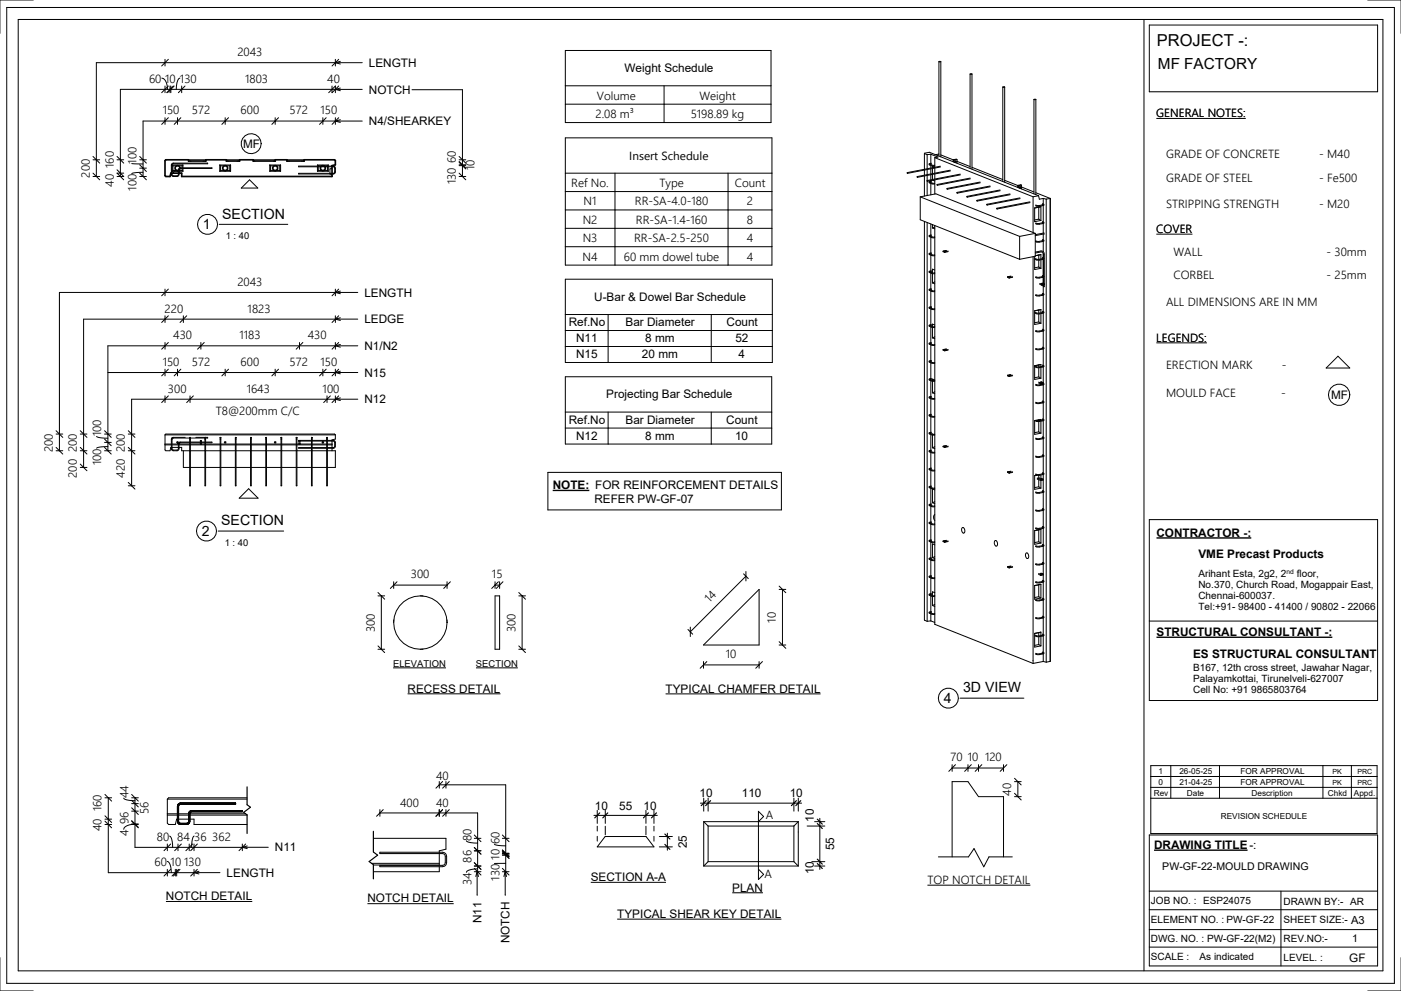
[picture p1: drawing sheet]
<svg xmlns="http://www.w3.org/2000/svg" width="420mm" height="297mm" viewBox="0 0 420 297" stroke-linecap="round" stroke-linejoin="round" font-family="sans-serif">
<g fill="none" stroke="#000" stroke-width=".3">
<path d="M2 2.2h416.1v292.6h-416.1zM5.5 5.8h409.2v285.3h-409.2zM10 0h-10v10M49.5 17.8v2M50.5 17.8l-2 2M100.6 17.8v2M101.6 17.8l-2 2M102 18.4l-1.5 .4 1.5 .4M108.6 18.8h-79.7v34.1M281.5 18.5v28.3M281.5 18.5h.6zM282.1 18.5v28.5"/>
<path d="M343 5.8v285.3M344.6 7.5h68.5v20h-68.5zM410.1 0h10v10M48.5 23.4a2.36 2.36 0 0 1 1.6 2.3l.1 1.1M49.5 25.8v2M49.5 35.3v2M50.5 35.3l-2 2M50.5 25.8l-2 2M51 25.8v2M51.2 25.8v2M52 25.8l-2 2M52.2 25.8l-2 2"/>
<path d="M53.2 35.3v2M53.9 23.4a2.44 2.44 0 0 0-1 2.3v1.1M54.2 35.3l-2 2M54.5 25.8v2M55.5 25.8l-2 2M67.5 35.3v2M68.5 35.3l-2 2M82.5 35.3v2M83.5 35.3l-2 2M96.8 35.3v2M97.8 35.3l-2 2M98.6 27.8l2-2v2"/>
<path d="M99.6 25.8v2l2-2M100.5 26.8l1.5 .4M100.5 26.8h8.1M100.6 35.3v2M100.6 26.8h-64.5v26.1M101.6 35.3l-2 2M102 26.4l-1.5 .4M102 35.9l-1.5 .4 1.5 .4M108.6 36.3h-65.7v16.6M123.5 26.9h15.2v26M290.9 22.2v28.3M290.9 22.2h.5z"/>
<path d="M291.4 22.2v28.5M300.7 26.1v28.3M300.7 26.1h.5zM301.2 26.1v28.5M310 29.8v28.3M310 29.8h.6zM310.6 29.8v28.6M27.9 52.9h2M27.9 46.9l2 2M27.9 47.9h2M27.9 51.9l2 2M35.1 50.9l2 2h-2"/>
<path d="M35.1 47.9h2M35.1 46.9l2 2M37.1 51.9h-2l2 2M39.5 49l3.4 .2M41.9 52.9h2M41.9 47.9h2M41.9 46.9l2 2M41.9 49.4l2 2M41.9 50.4h2M41.9 51.9l2 2M42.9 51.7l-2.7 .1-.7 .3M51.6 49.1l.4-.2h10.3v.2h-10.4l-.3 .3v2.9l.4 .4 1.4-.1 .1-1.8 .4-.5h9.6v.2h-9.5l-.3 .3-.2 1.9-1.5 .2-.4-.2-.2-.4v-2.8z"/>
<path d="M51.6 49.5h3.3M51.6 49.5l.3 .2M51.9 51.1l-.3 .2h3.3M51.9 51.1h1M51.9 49.7h1M51.9 49.7v1.4M52 51.9l.2-.6h1.5l.3 .6M53.5 51.1h1.1M53.5 49.7h1.1M54.6 51.1l.3 .2M54.6 49.7v1.4M54.9 49.5v1.8"/>
<path d="M54.9 49.5l-.3 .2M56.5 47.9h5.2M56.5 48.3h.8M61 48.3h.7M65.9 51.3h3.2M65.9 49.5h3.2M65.9 49.5v1.8M65.9 49.5l.2 .2M66.1 51.1l-.2 .2M66.1 51.1h1.1M66.1 49.7h1.1M66.1 49.7v1.4"/>
<path d="M67.8 51.1h1.1M67.8 49.7h1.1M67.9 47.9h3.9M67.9 48.3h.7M68.9 51.1l.2 .2M68.9 49.7v1.4M69.1 49.5v1.8M69.1 49.5l-.2 .2M71.1 48.3h.7M74.8 53.9l2.5 2.5h-5zM75.9 47.9h6.6M75.9 48.3h.5"/>
<path d="M80.9 51.3h3.2M80.9 49.5h3.2M80.9 49.5v1.8M80.9 49.5l.2 .2M81.1 51.1h1.1M81.1 49.7h1.1M81.1 51.1l-.2 .2M81.1 49.7v1.4M82 48.3h.5M82.8 51.1h1.1M82.8 49.7h1.1M83.9 51.1l.2 .2"/>
<path d="M83.9 49.7v1.4M84.1 49.5v1.8M84.1 49.5l-.2 .2M86 47.9h5.2M86 48.3h.8M89.6 49.8h10.5l.4 .5v1.4l-.5 .5h-10.4v-.2h10.4l.4-.4-.1-1.3-.2-.3h-10.5zM90.4 48.3h.8M95.2 51.3h3.2M95.2 49.5h3.2M95.2 49.5v1.8M95.2 49.5l.2 .2M95.4 51.1h1.1"/>
<path d="M95.4 49.7h1.1M95.4 51.1l-.2 .2M95.4 49.7v1.4M97.1 51.1h1.1M97.1 49.7h1.1M98.2 51.1l.2 .2M98.2 49.7v1.4M98.4 49.5v1.8M98.4 49.5l-.2 .2M99.6 50.4l-.7 .3v1.5l.7 .2M137.7 52.9h2M137.7 47.9h2"/>
<path d="M137.7 51.9l2 2M137.7 48.7l2 2M137.7 49.7h2M137.7 48.4l2 2M137.7 49.4h2M137.7 46.9l2 2M275.9 59l4.7-.9 29.8 11.9M275.9 59v6.9l29.8 11.8M275.9 59l29.8 11.9M277.2 46l.8 .4M277.2 46v4.8M277.2 51v1.5"/>
<path d="M277.2 52.7v6.1M277.2 46l1.5-.4 32.7 13.1M278 46.4v4.2M278 50.8v1.6M278 52.6v1.6M278 54.3v4.3M278.7 54.6l1.6 .3M278.7 49.2h.1M278.8 49.2l1.5 .4M279.1 46.2l2.1 .9-.9 .2M279.1 46.2l-1.1 .2M279.1 46.2v2.8"/>
<path d="M279.1 49.2v.2M279.1 49.6v.8M279.1 50.6v1.5M279.1 52.4v1.5M279.1 54.1v.2M279.1 54.6v.1M279.1 55v3.4M279.3 48.9l-.6 .2-.1 .3 .8 .3 .9 .1M279.3 54.3l-.6 .1-.1 .4 .8 .3 .9 .1M279.3 49.2l-.5 .1M279.3 54.5l-.5 .1M279.6 50.5v1.6"/>
<path d="M279.6 52.3v1.5M279.7 54l.6 .3M280.3 47.3v2.9l-.7-.3v.4M280.3 50.4v1.5M280.3 52.1v1.6M280.3 53.9v4.3M280.3 47.3l29.5 11.7M281.5 46.2l-1 .2M281.9 49.8l-9.8 1.9M282 50.1l-9.9 1.9M282.1 46.4l4 1.6M284.9 51l-9.9 1.9"/>
<path d="M285 51.2l-9.9 2M285.8 48v.5M285.8 48l.2 .1M286 48.1v.5M286.1 48l-.1 .1M286.3 48.6a.27 .27 0 0 1 .1-.3 .27 .27 0 0 1 .3 .1 .27 .27 0 0 1-.1 .3v.1M286.3 48.6v.1M286.5 48.3l-.1 .4M286.9 47.8l-1.1 .2M286.9 47.8l.1 1.2M286.9 47.8l-.8 .2M287 48.4l3.9 1.5"/>
<path d="M287.9 52.2l-9.9 1.9M288 52.4l-9.9 1.9M290.9 53.4l-9.9 1.9M290.9 53.6l-9.9 1.9M291.4 50.2l9.3 3.6M293.9 54.6l-9.9 1.9M293.9 54.8l-9.9 1.9M296.9 55.8l-9.9 1.9M296.9 56l-9.9 1.9M299.8 57l-9.8 1.9M299.9 57.2l-9.9 1.9M301.2 54.1l4 1.5"/>
<path d="M302.8 58.1l-9.9 2M302.9 58.4l-9.9 1.9M305.2 55.7v.5M305.2 55.7l.2 .1M305.2 55.6v.1M305.2 55.6h.2M305.4 55.8v.5M305.4 55.6v.2M305.6 56.3a.27 .27 0 0 1 .1-.3 .27 .27 0 0 1 .4 .1 .27 .27 0 0 1-.1 .3l-.1 .1M305.6 56.3v.1M305.8 55.9l-.1 .5M305.8 59.3l-9.9 1.9"/>
<path d="M305.9 59.6l-9.9 1.9M306.2 55.5l.1 1.1M306.2 55.5l-.8 .1M306.2 55.5l-1 .1M306.3 56.1l3.7 1.5M309.8 59v10.7M310.6 57.8l4.3 1.7M311.4 58.7l-1.6 .3M311.4 58.7l.2 1 1.2-.2M312.8 59.5v1.7M312.8 59.5l.9 .2M313.7 59.7v138.8"/>
<path d="M314.9 59.5v138.8M314.9 59.5l-1.2 .2M277.2 66.4v119.5l.8 .4M278 66.7v119.6M278.7 70.7l1.6 .4M278.7 76.1l1.6 .3M279.1 67.1v3.4M279.1 70.7v.2M279.1 71.1v4.8M279.1 76.1v.1M279.1 76.5v4.7M279.3 70.4l-.6 .2-.1 .3 .8 .3 .9 .1"/>
<path d="M279.3 75.8l-.6 .2-.1 .3 .8 .3 .9 .1M279.3 70.7l-.5 .1M279.3 76l-.5 .1M279.6 67.3v1M279.6 68.3l.7 .3M280.3 67.6v119.6l29.5 11.7M280.3 68l-.7 .3M282.8 75.3l.4 .2M282.8 75.3l.4 .3M283.2 75.3h.5zM283.2 75.5v.1M283.4 75.5h-.2"/>
<path d="M283.4 75.6h-.2M283.4 75.5v.1M283.8 75.1l-1 .2M284.3 75.3l-.9 .2M284.3 75.4l-.9 .2M305.7 70.9v6.8M308.8 60.5l-9.9 1.9M308.8 60.7l-9.8 2M309.8 77v121.9M310.2 62.4l1.9-.4v4.1l-1.9 .4zM310.2 76.9v3.9l1.9-.4M310.4 75.6l1.7-.4a.85 .85 0 0 1 1 1v9.7h-.3"/>
<path d="M310.4 75.9l2.1-.3 .3 .6M310.4 76.7l1.7-.4v1.4M310.4 70v6.8l-4.7 .9M310.4 70l-4.7 .9M311.5 78v2M311.5 65.7l.6 .4M311.5 65.7l-1.3 .2M312.1 62l-.6 .1v3.6M312.1 76.3l-.6 .2v1.3M312.1 77.9v2.5M312.5 61.3l.2 .1M312.5 66.7l.2 .1"/>
<path d="M312.5 72l.2 .1M312.5 77.4l.2 .1M312.6 61.1l.4 .4-1.6 .4-.9-.2M312.6 66.4l.4 .4-1.6 .4-.9-.2M312.6 71.8l.4 .4-1.6 .4-.9-.2M312.6 77.2l.4 .4-1.6 .4-1.2-.3M312.8 66.7l-1.4 .3-.9-.2M312.8 61.3l-1.4 .3-.9-.1M312.8 72.1l-1.4 .3-.9-.2M312.8 77.4l-1.4 .4-1.2-.3M312.8 61.6v4.9M312.8 66.7h.1"/>
<path d="M312.8 67v2.9M312.8 70.2v1.7M312.8 72.4v3M312.8 76v1.3M312.8 77.7v5M313.1 69.9l-2.7 .5M313.1 70.2l-2.7 .4M49.5 86.7v2M49.5 94.7v2M50.5 86.7l-2 2M50.5 94.7l-2 2M55 94.7v2"/>
<path d="M56 94.7l-2 2M100.6 86.7v2M100.6 94.7v2M101.6 86.7l-2 2M101.6 94.7l-2 2M102.1 87.3l-1.5 .4 1.5 .4M102.1 95.3l-1.5 .4 1.5 .4M107.3 87.7h-89.5v47.4M107.3 95.7h-82.2v44.4M278.7 92.2l1.6 .4M278.7 81.5h.1M278.7 86.9h.1"/>
<path d="M278.7 97.6h.1M278.8 81.5l1.5 .3M278.8 86.9l1.5 .3M278.8 97.6l1.5 .3M279.1 81.5v.1M279.1 81.9v4.7M279.1 86.8v.2M279.1 87.2v4.8M279.1 92.2v.2M279.1 92.6v4.8M279.1 97.6v.2M279.1 98v4.7"/>
<path d="M279.3 86.6l-.6 .1-.1 .3 .8 .4h.9M279.3 91.9l-.6 .2-.1 .3 .8 .3 .9 .1M279.3 81.2l-.6 .1-.1 .3 .8 .4h.9M279.3 97.3l-.6 .2-.1 .3 .8 .3 .9 .1M279.3 86.8l-.5 .1M279.3 81.4l-.5 .1M279.3 92.2l-.5 .1M279.3 97.5l-.5 .1M279.6 82v2.8M279.6 98.2v3.1M279.6 84.8l.7 .3M280.3 81l-.7-.3v1.1"/>
<path d="M280.3 97.4l-.7-.2v.7M280.3 84.5l-.7 .3M302.1 83l.4 .2M302.1 83l.4 .3M302.5 83h.5zM302.5 83.2v.1M302.7 83.2h-.2M302.7 83.3h-.2M302.7 83.2v.1M303.1 82.8l-1 .2M303.6 83l-.9 .2M303.6 83.1l-.9 .2"/>
<path d="M310.2 93.2v4.1l1.9-.4M311.5 93v.9M311.5 94.1v2.4M311.5 96.5l.6 .4M311.5 93l-1.3 .2M311.5 96.5l-1.3 .3M311.5 80l.6 .4M311.5 80l-1.3 .3M311.8 85.2l.6 .3M311.8 85l.6 .2M312.1 92.8v1M312.1 94v2.9"/>
<path d="M312.1 92.8l-1.9 .4M312.1 92.8l-.6 .2M312.2 85l.5 .1zM312.4 85.5h.1M312.4 85.2h.1M312.4 85.2v.3M312.5 84.8l.6 .3-.6 .1M312.5 82.8l.2 .1M312.5 88.2l.2 .1M312.5 93.5l.2 .1M312.5 98.9l.2 .1M312.5 85.2v.3"/>
<path d="M312.6 82.6l.4 .4-1.6 .4-.9-.2M312.6 87.9l.4 .4-1.6 .5-.9-.2M312.6 93.3l.4 .4-1.6 .4-1.2-.3M312.6 98.7l.4 .4-1.6 .4-.9-.2M312.8 82.9l-1.4 .2-.9-.1M312.8 88.3l-1.4 .2-.9-.2M312.8 93.6l-1.4 .3-1.2-.3M312.8 98.9l-1.4 .4-.9-.2M312.8 82.8v.1M312.8 88.2h.1M312.8 88.5v4.9M312.8 93.9v4.9"/>
<path d="M312.8 99.2v5M312.8 83.1v1.9M312.8 85.4v2.7M313.1 85.4l-.6 .1M49.5 102.7v2M49.5 110.7v2M49.5 118.7v2M50.5 102.7l-2 2M50.5 110.7l-2 2M50.5 118.7l-2 2M53.2 110.7v2M54.2 110.7l-2 2"/>
<path d="M57 118.7v2M58 118.7l-2 2M60.2 102.7v2M61.2 102.7l-2 2M67.5 110.7v2M68.5 110.7l-2 2M82.5 110.7v2M83.5 110.7l-2 2M89.8 102.7v2M90.8 102.7l-2 2M96.8 110.7v2M97.8 110.7l-2 2"/>
<path d="M98.1 118.7v2M99.1 118.7l-2 2M100.6 102.7v2M100.6 110.7v2M100.6 118.7v2M101.6 102.7l-2 2M101.6 110.7l-2 2M101.6 118.7l-2 2M102.1 103.3l-1.5 .4 1.5 .4M102.1 111.3l-1.5 .4 1.5 .4M102.1 119.3l-1.5 .4 1.5 .4M107.3 103.7h-75v31.4"/>
<path d="M107.3 111.7h-75M107.3 119.7h-67.8v25.9M278.7 113.7l1.6 .4M278.7 103h.1M278.7 108.4h.1M278.7 119.1h.1M278.8 103l1.5 .3M278.8 108.4l1.5 .3M278.8 119.1l1.5 .3M279.1 103v.1M279.1 103.4v4.7M279.1 108.3v.2"/>
<path d="M279.1 108.7v4.8M279.1 113.7v.2M279.1 114.1v4.8M279.1 119.1v.2M279.1 119.5v4.7M279.3 102.7l-.6 .1-.1 .3 .8 .4h.9M279.3 108.1l-.6 .1-.1 .3 .8 .4h.9M279.3 113.4l-.6 .2-.1 .3 .8 .4h.9M279.3 118.8l-.6 .2-.1 .3 .8 .3 .9 .1M279.3 102.9l-.5 .1M279.3 108.3l-.5 .1M279.3 113.7l-.5 .1"/>
<path d="M279.3 119l-.5 .2M279.6 117.8l.7 .2M279.6 114.3v3.5M279.6 101.3l.7 .3M280.3 113.9l-.7-.3v.5M280.3 117.5l-.7 .3M280.3 101l-.7 .3M282.8 104.8l.4 .3M282.8 104.8l.4 .2M283.2 104.8h.5zM283.2 105v.1M283.4 105v.1"/>
<path d="M283.4 105h-.2M283.4 105.1h-.2M283.8 104.6l-1 .2M284.3 104.8l-.9 .2M284.3 105l-.9 .1M302.1 112.5l.4 .3M302.1 112.5l.4 .2M302.5 112.5h.5zM302.5 112.7v.1M302.7 112.7v.1M302.7 112.7h-.2M302.7 112.8h-.2"/>
<path d="M303.1 112.3l-1 .2M303.6 112.5l-.9 .2M303.6 112.7l-.9 .1M310.2 109.6l1.9-.3v.6M310.2 109.6v4.2l1.9-.4M311.4 114.8l.6 .3M311.4 114.6l.6 .2M311.5 109.4v.6M311.5 110.3v2.7M311.5 113l.6 .4M311.5 109.4l-1.3 .3M311.5 113l-1.3 .2"/>
<path d="M311.9 114.6l.5 .1zM312 115.1h.2M312 114.8h.2M312 114.8v.3M312.1 109.3l-.6 .1M312.1 114.4l.6 .3M312.1 110.1v3.3M312.2 114.8v.3M312.5 104.3l.2 .1M312.5 115l.2 .2M312.5 109.7l.2 .1M312.6 104.1l.4 .4-1.6 .4-.9-.2"/>
<path d="M312.6 109.5l.4 .4-1.6 .4-1.2-.3M312.7 114.7h.1M312.7 114.9l.3 .3-.3 .2-1.3 .2-.9-.2M312.7 114.7v.3l-.5 .1M312.7 114.7l-.5 .1M312.8 104.4l-1.4 .3-.9-.2M312.8 109.7l-1.4 .3-1.2-.3M312.8 115.1l-1.4 .3-.9-.2M312.8 104.3v.1M312.8 104.6v5M312.8 110v4.9M312.8 115.4v4.9"/>
<path d="M401.2 106.8l3.5 3.5h-7.1zM16.8 135.1h2M16.8 130.1h2M16.8 129.1l2 2M16.8 134.1l2 2M24.1 134.1l2 2M24.1 129.1l2 2M24.1 135.1h2M24.1 130.1h2M24.1 139.1l2 2M29 130.8l.6 .3 2.7 .3M31.3 135.1h2"/>
<path d="M31.3 130.1h2M31.3 129.1l2 2M31.3 131.6l2 2M31.3 132.6h2M31.3 134.1l2 2M32.3 133.9l-2.7 .2-.6 .3M38.5 135.1h2M38.5 130.1h2M38.5 134.1l2 2M38.5 129.1l2 2M49.5 130.4l.2-.3h50.6l.3 .3M49.5 130.4v4.5l.2 .2h1.3l.2-1h3.3v1h46.1v5h-45.6v-5"/>
<path d="M49.5 133.1h50.1M49.5 133.4h50.1M49.5 130.4h51.1M53.1 132.4h.3l.1 .3-.3 .2-.2-.2zM55.5 131.1h-3.5l-.4 .2-.2 .4v2.8l.2 .5 .4 .1 1.5-.1 .4-2.2 3-.1M56.9 131.3l-5.1 .1-.2 .3v2.9l.4 .3 1.4-.1 .1-1.8 .4-.5h3M56.9 131.2v14.4h.2v-14.4M56.9 131.2h.1M57 131.1h-.1M57 131.1h.1M57 131.1v.1M57.1 132.5h3"/>
<path d="M57.1 132.7h3M57.1 131.3h4.3M58.7 131.1h3.6v.2h-.7M60.1 132.2h.3M60.1 133.1v-1h.3v1M60.1 133.1h.3M60.4 132.5h1M60.4 132.7h1M61.4 131.2v14.4h.2v-14.4M61.5 131.2h-.1M61.5 131.1h.1M61.6 131.1h.1"/>
<path d="M61.6 131.1v.1M61.6 132.5h1.9v.2h-1.9M66 131.2v14.4h.2v-14.4M66 131.2h.1M66.1 131.1h.1M66.2 131.1v.1M67.4 132.4l.3 .1v.3l-.3 .1-.1-.3zM70.6 131.2v14.4h.2v-14.4M70.6 131.2h.1M70.7 131.1h-.1M70.7 131.1h.1M70.7 131.1v.1"/>
<path d="M70.7 131.2h.1M75.1 131.2v14.4h.2v-14.4M75.2 131.2h-.1M75.2 131.1h.1M75.3 131.1v.1M75.3 131.2h.1M79.7 131.2v14.4h.2v-14.4M79.7 131.2h.1M79.7 131.1v.1M79.8 131.1h-.1M79.8 131.1h.1M79.8 131.1l.1 .1"/>
<path d="M79.9 131.2h.1M82.4 132.4l.3 .1v.3l-.3 .1-.1-.3zM84.3 131.2v14.4h.2v-14.4M84.3 131.2h.1M84.3 131.1v.1M84.4 131.1h-.1M84.4 131.1h.1M84.4 131.1v.1M84.4 131.2h.1M88.8 131.2h.1M88.9 131.1v.1M88.9 131.1h.1"/>
<path d="M89 131.1v.1M89 131.2v14.4h-.2v-14.4M89.7 133.1v-1h.3v1M89.7 133.1h.3M93.4 132h-3.8v.2h3.8M93.4 134.2h-3.8v.2h3.8M93.4 131.2v14.4h.2v-14.4M93.4 131.2h.1M93.5 131.1l-.1 .1M93.5 131.1h.1M93.5 131.1l.1 .1M93.6 134.4h4.4"/>
<path d="M93.6 134.2h4.4M93.6 132h4.4M93.6 132.2h4.4M96.6 132.6l.2-.2 .2 .2v.2h-.3zM98 131.2v14.4h.2v-14.4M98 131.2h.1M98 131.1h.1M98.1 131.1h-.1M98.1 131.1h.1M98.1 131.1v.1M98.2 132.2h1.9l.3 .4-.1 1.3-.1 .2-2 .1M98.2 132h1.9l.5 .6-.1 1.3-.2 .4-2.1 .1"/>
<path d="M100.6 130.4v1.2l-1 .3v3.2M278.7 129.9l1.6 .3M278.7 124.5h.1M278.7 135.2l.1 .1M278.8 124.5l1.5 .3M278.8 135.3l1.5 .3M279.1 124.5v.1M279.1 124.9v4.7M279.1 129.8v.2M279.1 130.2v4.8M279.1 135.2v.2M279.1 135.6v4.8"/>
<path d="M279.3 124.2l-.6 .1-.1 .3 .8 .4 .9 .1M279.3 129.6l-.6 .1-.1 .3 .8 .4h.9M279.3 135l-.6 .1-.1 .3 .8 .4h.9M279.3 124.4l-.5 .1M279.3 129.8l-.5 .1M279.3 135.2l-.5 .1M279.6 130.2h.3M279.6 130.4v3.8M279.6 134.2l.7 .3M280.3 133.9l-.7 .3M282.8 133.8l.4 .3M282.8 133.8l.4 .2"/>
<path d="M283.2 133.8h.5zM283.2 134v.1M283.4 133.9v.2M283.4 133.9l-.2 .1M283.4 134.1h-.2M283.8 133.6l-1 .2M284.3 133.8l-.9 .1M284.3 133.9l-.9 .2M310.2 126.1v4.1l1.9-.3M310.3 126.1h-.1M310.5 126.1h-.3M310.7 126l1.4-.3v.3"/>
<path d="M311.5 125.9v.2M311.5 126.4v3.1M311.5 129.5l.6 .4M311.5 125.9l-.8 .1M311.5 129.5l-1.3 .2M312.1 125.7l-.6 .2M312.1 126.3v3.6M312.5 120.4l.2 .1M312.5 125.8l.2 .1M312.5 131.2l.2 .1M312.5 136.5l.2 .2M312.6 120.2l.4 .4-1.6 .4-.9-.2"/>
<path d="M312.6 125.6l.4 .4-1.6 .4-1.1-.3M312.6 131l.4 .4-1.6 .4-.9-.2M312.6 136.3l.4 .4-1.6 .4-.9-.2M312.8 125.9l-1.4 .3-.9-.2M312.8 120.4l-1.4 .4-.9-.2M312.8 131.2l-1.4 .3-.9-.2M312.8 136.6l-1.4 .3-.9-.2M312.8 120.7v5M312.8 125.8v.1M312.8 126.1v5M312.8 131.5v4.9M312.8 136.9v4.9"/>
<path d="M24.1 140.1h2M38.5 145.6h2M38.5 144.6l2 2M71.7 149.3l2.9-2.8 2.8 2.8zM164.3 141.6h70v11.3h-70zM278.7 151.4l1.6 .3M278.7 140.6h.1M278.7 146h.1M278.7 156.7l.1 .1M278.8 140.6l1.5 .3M278.8 146l1.5 .3M278.8 156.8l1.5 .3"/>
<path d="M279.1 140.6v.2M279.1 141v4.7M279.1 146v.1M279.1 146.4v4.7M279.1 151.3v.2M279.1 151.8v4.7M279.1 156.7v.2M279.1 157.1v4.8M279.3 145.7l-.6 .1-.1 .3 .8 .4 .9 .1M279.3 151.1l-.6 .1-.1 .3 .8 .4h.9M279.3 156.5l-.6 .1-.1 .3 .8 .4h.9M279.3 140.3l-.6 .2-.1 .3 .8 .3 .9 .1"/>
<path d="M279.3 140.6l-.5 .1M279.3 145.9l-.5 .1M279.3 151.3l-.5 .1M279.3 156.7l-.5 .1M279.6 150.7l.7 .3M280.2 154.4a1.23 1.23 0 0 0 .1 1.6M280.3 146.9l-.7-.3v4.1M280.3 154.3l-.1 .1M280.3 150.4l-.7 .3M288.5 158.3a.85 .85 0 0 1 .8 .5 .85 .85 0 0 1-.3 1 1.04 1.04 0 0 1-.5-1.5zM302.1 141.5l.4 .3M302.1 141.5l.4 .1"/>
<path d="M302.5 141.5h.5zM302.5 141.6v.2M302.7 141.6v.2M302.7 141.6h-.2M302.7 141.8h-.2M303.1 141.3l-1 .2M303.6 141.5l-.9 .1M303.6 141.6l-.9 .2M310.2 159.1l1.9-.4v4.1l-1.9 .4zM310.2 142.6v4.1l1.9-.4M310.9 142.5l-.7 .1M311 143.6l1 .4"/>
<path d="M311 143.4l1 .4M311.5 142.5v.9M311.5 143.8v2.1M311.5 145.9l.6 .4M311.5 145.9l-1.3 .3M311.6 143.3h.1M311.6 143.3h-.4M311.9 143.6h.5zM312 143.8v.2M312 143.8h.2M312.1 158.7l-.6 .2v3.5M312.1 143.4l.6 .3"/>
<path d="M312.1 142.4v1M312.2 143.8l-.1 2.5M312.5 141.9l.2 .1M312.5 147.3l.2 .1M312.5 152.7l.2 .1M312.5 158.1l.2 .1M312.5 157.8l.5 .4-1.6 .4-.9-.2M312.6 141.7l.4 .4-1.6 .4-.9-.2M312.6 147.1l.4 .4-1.6 .4-.9-.2M312.6 152.5l.4 .4-1.6 .4-.9-.2M312.7 143.7v.2l-.7 .1M312.7 143.7l-.5 .1"/>
<path d="M312.8 142l-1.4 .3-.9-.2M312.8 147.3l-1.4 .4-.9-.2M312.8 152.7l-1.4 .3-.9-.1M312.8 158.1l-1.4 .3-.9-.2M312.8 142h.1M312.8 142.3v4.9M312.8 147.6v5M312.8 153v4.9M312.8 158.4v4.9M344.6 155.8h68.5v54.2h-68.5zM126 178.6h.8M148.4 178.6h1.4v16h-1.4z"/>
<path d="M222.9 172l1.5 1.5M223.7 172.7l-16.7 16.7M223.7 171.3v2.9M233.6 175.7l2 2M233.6 176.7h2M234.6 176.7v16.7M278.7 167.5l1.6 .3M278.7 172.9l1.6 .3M278.7 162.1h.1M278.7 178.2l.1 .1M278.8 162.1l1.5 .4M278.8 178.3l1.5 .3"/>
<path d="M279.1 162.1v.2M279.1 162.5v4.7M279.1 167.5v.1M279.1 167.9v4.7M279.1 172.9v.1M279.1 173.3v4.7M279.1 178.2v.2M279.1 178.6v4.8M279.3 161.8l-.6 .2-.1 .3 .8 .3 .9 .1M279.3 167.2l-.6 .2-.1 .3 .8 .3 .9 .1M279.3 172.6l-.6 .1-.1 .3 .8 .4h.9M279.3 178l-.6 .1-.1 .3 .8 .4h.9"/>
<path d="M279.3 162.1l-.5 .1M279.3 167.4l-.5 .1M279.3 172.8l-.5 .1M279.3 178.2l-.5 .1M279.6 178.8v2.7M279.6 167.2l.7 .3M280.3 163.3l-.7-.2v4.1M280.3 177.7l-.7-.3v1.2M280.3 166.9l-.7 .3M282.8 162.2l.4 .3M282.8 162.2l.4 .2M283.2 162.2h.5z"/>
<path d="M283.2 162.4v.1M283.4 162.4v.1M283.4 162.4h-.2M283.4 162.5h-.2M283.8 162l-1 .2M284.3 162.2l-.9 .2M284.3 162.3l-.9 .2M298.3 162.2a.85 .85 0 0 1 .8 .5 .85 .85 0 0 1-.3 1 1.04 1.04 0 0 1-.5-1.5zM302.1 169.9l.4 .3M302.1 169.9l.4 .2M302.5 169.9h.5zM302.5 170.1v.1"/>
<path d="M302.7 170.1v.1M302.7 170.1h-.2M302.7 170.2h-.2M303.1 169.7l-1 .2M303.6 169.9l-.9 .2M303.6 170l-.9 .2M307.6 165.9a.85 .85 0 0 1 .9 .6 .85 .85 0 0 1-.4 .9 1.04 1.04 0 0 1-.5-1.5zM310.2 175.6l1.9-.4v4.1l-1.9 .4zM311.4 172.2l.6 .3M311.4 171.9l.6 .3M311.5 178.9l.6 .4M311.5 178.9l-1.3 .2"/>
<path d="M311.5 162.4l.6 .4M311.5 162.4l-1.3 .3M311.9 172h.5zM312 172.2v.3M312 172.5h.2M312 172.2h.2M312.1 175.2l-.6 .1v3.6M312.1 171.8l.6 .3M312.2 172.2v.3M312.5 163.4l.2 .1M312.5 168.8l.2 .1M312.5 174.2l.2 .1"/>
<path d="M312.5 179.6l.2 .1M312.6 163.2l.4 .4-1.6 .4-.9-.2M312.6 168.6l.4 .4-1.6 .4-.9-.2M312.6 174l.4 .4-1.6 .4-.9-.2M312.6 179.3l.4 .4-1.6 .4-.9-.2M312.7 172.1v.3l-.5 .1M312.7 172.1l-.5 .1M312.8 163.5l-1.4 .3-.9-.2M312.8 168.9l-1.4 .3-.9-.2M312.8 179.6l-1.4 .3-.9-.2M312.8 174.2l-1.4 .3-.9-.1M312.8 163.5h.1"/>
<path d="M312.8 163.8v4.9M312.8 168.9h.1M312.8 169.1v5M312.8 174.5v4.9M312.8 179.6h.1M312.8 179.9v4.9M118 185.8v.8M126 194.6h.8M134 185.8v.8M206.3 188.7l1.4 1.4M207 188v2.8M210.9 193.4l16.7-16.7v16.7z"/>
<path d="M210.9 199.3h16.7M210.9 198.3v2M211.9 198.3l-2 2M227.6 198.3v2M228.6 198.3l-2 2M233.6 193.4h2M233.6 192.4l2 2M278.7 183.6h.1M278.8 183.6l1.5 .4M279.1 186.1l1.2 .5M279.1 186.1l-1.1 .2M279.1 183.6v.2"/>
<path d="M279.1 184v2.1M279.3 183.3l-.6 .2-.1 .3 .8 .3 .9 .1M279.3 183.6l-.5 .1M279.6 181.5l.7 .3M280.3 181.2l-.7 .3M309.7 198h.1M310.2 189.9v4.1l1.9-.4M310.2 189.9l1.9-.4v1.1M311.5 190.9v2.3M311.5 193.2l.6 .4M311.5 193.2l-1.3 .3M312.1 189.5l-.6 .2v1"/>
<path d="M312.1 190.8v2.8M312.5 184.9l.2 .1M312.5 190.3l.2 .1M312.5 195.7l.2 .1M312.6 184.7l.4 .4-1.6 .4-.9-.2M312.6 190.1l.4 .4-1.6 .4-1.2-.3M312.6 195.5l.4 .4-1.6 .4-.9-.2M312.8 185l-1.4 .3-.9-.2M312.8 190.3l-1.4 .4-1.2-.3M312.8 195.7l-1.4 .4-.9-.2M312.8 198.3l.9 .2M312.8 198.3l-3 .6"/>
<path d="M312.8 185h.1M312.8 185.3v4.9M312.8 190.6v5M312.8 196v2.3M314.9 198.3l-1.2 .2M344.6 186.2h68.5M199.6 208h46.4M31.5 239.2h2M31.5 238.2l2 2M32.5 239.2v22.4h33.5M37.1 239.3l1 .5 2.4 .2M39.5 239.2h2"/>
<path d="M39.5 238.2l2 2M39.5 239.9l2 2M40.5 239.2v14.8h39.9M50.2 239.6v7.2l.4 .4h2l.4-1.6h.2M50.2 239.6h23.9M74.1 239.2h-23.5l-.4 .4M131.7 235.3h19.9v26M131.7 234.3v2M132.7 234.3l-2 2M133.7 234.3v2M134.7 234.3l-2 2M285.5 229.2v2"/>
<path d="M285.5 230.2h15.4M286.5 229.2l-2 2M290.2 229.2v2M291.2 229.2l-2 2M293.4 229.2v2M294.4 229.2l-2 2M300.9 229.2v2M301.9 229.2l-2 2M304.2 234.3h2M304.2 238.8h2M304.2 233.3l2 2M304.2 237.8l2 2"/>
<path d="M305.2 234.3v4.5M31.5 247.2h2M31.5 245.6h2M31.5 246.2l2 2M31.5 244.6l2 2M39.5 247.2h2M39.5 240.9h2M39.5 242.2l2 2M39.5 243.2h2M39.5 246l2 2M39.5 247h2M39.5 246.2l2 2"/>
<path d="M40.5 247.1a3.1 3.1 0 0 0-3.4 1.5M50.2 258.2a3.3 3.3 0 0 1 1.2 3.4M50.2 244.4h3M50.2 253v2M50.2 244h3M50.8 250.7a3.9 3.9 0 0 1 1 3.3M51.2 253l-2 2M53.4 253v2M53.5 244.4h3.1M53.5 245.6h3.1M53.5 244h3.1M54.4 253l-2 2"/>
<path d="M56.6 244l.3-.7 .6-.3h15.2v.3h-15.2l-.4 .2-.2 .5M56.6 244v2.2l-.2 .5-.5 .2-2.2-.2-.2-.5v-4.5l.2-.4 .5-.2h16.4v-.3h-16.4l-.7 .2-.3 .7v4.5l.3 .7 .7 .3h1.7l.7-.3 .3-.7v-2.2M56.7 253v2M56.9 245.6h1.3v1.6h15.9M56.9 244.4h17.2M56.9 244h16.7M57.7 253l-2 2M58.2 253v2M58.2 250.7l-.5 .9-.2 2.4M59.2 253l-2 2M72.7 253v2M73.7 253l-2 2"/>
<path d="M74.1 253.6l-1.5 .4 1.5 .4M111.4 258.8h20.3M112 251.3h21.7v3.3l-2 .5v4.3M112 259.3h19.7M113.9 255.5h18.8l.6 .2 .5 .4 .1 2.5-.1 .6-.5 .5-.6 .1h-18.8v-.4h18.8l.4-.1 .4-.7-.1-2.3-.7-.4h-18.8zM113.9 243.7h29.3v17.6M113.9 242.7v2M114.9 242.7l-2 2M131.7 259.8v1.5h-19.7M131.7 242.7v2M132.7 242.7l-2 2M133.7 242.7v2"/>
<path d="M134.7 242.7l-2 2M139.8 252.1a2.97 2.97 0 0 0 2.4 .6l1 .1M142.2 251.3h2M142.2 250.3l2 2M142.2 255.1h2M142.2 254.1l2 2M142.2 259.6h2M142.2 258.6l2 2M148.2 253.1l1.4 .4 2 .1M150.6 250.3l2 2M150.6 255.8h2M150.6 254.8l2 2"/>
<path d="M150.6 256.3h2M150.6 255.3l2 2M150.6 251.3h2M151.6 258.8l-3.4 .1M179.1 247.7v1.4M179.1 250.7v1.5M181.4 250.8h12.3l2.4 3.1h-17zM181.5 247.7v2.6M193.7 247.7v2.6M196.1 247.7v1.4M196.1 250.7v1.5M211 259.6h28.4"/>
<path d="M211 246.3h28.4M211 246.3v13.3M211 246.3l1.3 1.3M212.3 247.6h25.7M212.3 258.3h25.7M212.3 247.6v10.7M212.3 258.3l-1.3 1.3M227.4 246.3l1.6-1.5-1.6-1.6v20.5l1.6-1.6-1.6-1.5M238 247.6v10.7M238 258.3l1.4 1.3M239.4 246.3v13.3M239.4 246.3l-1.4 1.3"/>
<path d="M281.4 256.9h9l1.7-2.5 2.9 5.5 1.5-3h7M285.5 256.9v-22.6h4.7l3.2 4.5h7.5v18.1M344.6 250.3h68.5v39.3h-68.5zM49.8 270.3h25.8M50.2 260.6v2M51.2 260.6l-2 2M52.6 260.6v2M53 260.6v2M53.6 260.6l-2 2M54 260.6l-2 2M58.2 260.6v2M59.2 260.6l-2 2"/>
<path d="M59.6 261.2l-1.5 .4 1.5 .4M110.2 270.9h25.8M142.2 261.3h2M142.2 260.3l2 2M143.1 261.3v7.1M143.1 261.3l-.4 1.5M143.1 261.3l.4 1.5M143.2 260.5a4.1 4.1 0 0 0-3.4 1M150.6 261.3h2M150.6 260.3l2 2M151.5 261.3v7.1M151.5 261.3l-.4 1.5"/>
<path d="M151.5 261.3l.4 1.5M278.1 265.4h30.9M344.6 272.7h68.5M344.6 267.2h68.5M344.6 278.7h68.5M384.1 267.2v22.4M0 287.1v10h10M344.6 283.9h68.5M420.1 287.1v10h-10"/>
<circle cx="75.3" cy="43.1" r="3"/>
<circle cx="272.1" cy="51.9" r=".1"/>
<circle cx="275.1" cy="53.1" r=".1"/>
<circle cx="278.1" cy="54.2" r=".1"/>
<circle cx="281.1" cy="55.4" r=".1"/>
<circle cx="284" cy="56.6" r=".1"/>
<circle cx="287" cy="57.8" r=".1"/>
<circle cx="290" cy="59" r=".1"/>
<circle cx="293" cy="60.2" r=".1"/>
<circle cx="296" cy="61.4" r=".1"/>
<circle cx="299" cy="62.6" r=".1"/>
<circle cx="401.5" cy="118.4" r="3.2"/>
<circle cx="126" cy="186.6" r="8"/>
</g>
<path d="M74.1 235.9v5.3l1 .8-2 1.5 1 .8v5.6M112 249.2v6.2l1.2 1-2.5 1.9 1.3 .9v4.3" fill="none" stroke="#000" stroke-width=".35"/>
<g fill="none" stroke="#000" stroke-width=".5">
<path d="M49.5 48.2l.2-.3h6.8v.4h5.2v-.4h6.2v.4h3.9v-.4h4.1v.4h6.6v-.4h3.5v.4h5.2v-.4h9.1l.3 .3v1.2l-1 .3v3.2h-45.1v-1h-3.3l-.2 1h-1.3l-.2-.2z"/>
<circle cx="53.2" cy="50.4" r=".75"/>
<circle cx="67.5" cy="50.4" r=".75"/>
<circle cx="82.5" cy="50.4" r=".75"/>
<circle cx="96.8" cy="50.4" r=".75"/>
</g>
<path d="M53.1 132.4h.3l.1 .3-.3 .2-.2-.2zM67.4 132.4l.3 .1v.3l-.3 .1-.1-.3zM82.4 132.4l.3 .1v.3l-.3 .1-.1-.3zM96.6 132.6l.2-.2 .2 .2v.2h-.3z" fill="#000"/>
<g fill="#fff">
<path d="M346.9 9.5h27.5v5.4h-27.5z"/>
<path d="M405.1 273.8h4.1v3.9h-4.1z"/>
<path d="M346.8 187.4h51.8v4.1h-51.8z"/>
<path d="M357.7 193.9h54.2v4.1h-54.2z"/>
<path d="M346 251.2h27.6v4.2h-27.6z"/>
<path d="M373.6 251.2h1v4.2h-1z"/>
<path d="M374.6 251.2h2.2v4.2h-2.2z"/>
<path d="M346.8 157.6h27.9v4.1h-27.9z"/>
<path d="M359.3 164.1h37.3v4.1h-37.3z"/>
<path d="M359.7 285.1h16.3v3.3h-16.3z"/>
<path d="M405.5 279.4h1.7v3.7h-1.7z"/>
<path d="M367.7 274.1h14.3v3.3h-14.3z"/>
<path d="M347.2 16.6h29.6v5.1h-29.6z"/>
<path d="M348.5 258h44.2v3.6h-44.2z"/>
<path d="M361.9 279.8h20.4v3.3h-20.4z"/>
<path d="M404.8 268.8h4.1v3.3h-4.1z"/>
<path d="M360.7 268.5h14.3v3.3h-14.3z"/>
</g>
<path d="M165.7 147h11M346.8 161.3h28.4M346.8 191h52.7M346 254.9h28.1" fill="none" stroke="#000" stroke-width=".41"/>
<g fill="none" stroke="#000" stroke-width=".3">
<path d="M169.5 15.1h61.7v21.6h-61.7zM169.5 31.2h61.7M169.5 25.7h61.7M199.1 25.7v11M346.7 35.5h26.8M169.5 41.3h62v38.2h-62zM169.5 57.4h62M169.5 51.9h62M184.4 51.9v27.6M218.3 51.9v27.6M65.7 67.3h20.6M169.5 74h62"/>
<path d="M169.5 68.5h62M169.5 62.9h62M346.7 70.2h10.8M169.5 83.7h62.1v25h-62.1zM169.5 99.1h62.1M169.5 94.3h62.1M182.3 94.3v14.4M213.3 94.3v14.4M169.5 113h61.9v20.1h-61.9zM169.5 103.9h62.1M346.7 102.8h15.2M169.5 128.3h61.9"/>
<path d="M169.5 123.5h61.9M182.3 123.5v9.6M213.3 123.5v9.6M65.4 159.2h19.6M113.3 177.6l2 2M113.3 178.6h2M114.3 178.6v16M118 175.4h16M118 174.4v2M119 174.4l-2 2M134 174.4v2M135 174.4l-2 2"/>
<path d="M148.4 175.4h1.4M148.4 174.4v2M149.4 174.4l-2 2M149.8 174.4v2M150.8 174.4l-2 2M155.6 178.6h2M155.6 177.6l2 2M156.6 178.6v16M113.3 193.6l2 2M113.3 194.6h2M155.6 194.6h2M155.6 193.6l2 2"/>
<path d="M117.9 200.2h15.8M122.2 208h27.9M142.7 200.2h12.6M287.9 209.3h19.1M211 239.3v3.9M212.3 239.3v3.9M238 239.3v3.9M239.4 239.3v3.9M345 229.5h67.9v20.4h-67.9zM345 232.8h67.9M345 236h67.9M345 239.3h67.9"/>
<path d="M351.1 229.5v9.8M365.7 229.5v9.8M396.7 229.5v9.8M405.2 229.5v9.8M178.1 244.4h19M179.1 242.9v3.9M181.5 242.9v3.9M193.7 242.9v3.9M196.1 242.9v3.9M197.7 253.9h3.9M197.7 250.8h3.9M200.1 249.8v5.1"/>
<path d="M210 240.8h30.4M242 247.6h5.3M243.4 258.3h3.9M244.2 259.6h3.1M244.2 246.3h3.1M245.8 245.3v15.3M177.1 264.5h22.6M185.1 275.6h49.2M219.6 267.6h9.2"/>
<circle cx="62.2" cy="67.3" r="3"/>
<circle cx="61.9" cy="159.2" r="3"/>
<circle cx="284.4" cy="209.3" r="3"/>
</g>
<g fill="none" stroke="#000" stroke-width=".35">
<path d="M179.8 243.7l-1.5 1.5M182.2 243.7l-1.5 1.5M194.4 243.7l-1.5 1.5M196.8 243.7l-1.5 1.5M199.3 253.1l1.6 1.5M199.3 250l1.6 1.5M211.8 240l-1.5 1.5M213.1 240l-1.5 1.5M238.8 240l-1.5 1.5M240.1 240l-1.5 1.5M245.1 258.9l1.5 1.5M245.1 257.6l1.5 1.5"/>
<path d="M245.1 246.9l1.5 1.5M245.1 245.6l1.5 1.5"/>
</g>
<text font-size="4.9" x="346.9" y="13.9">PROJECT -:</text>
<text font-size="4.6" x="347.2" y="20.7">MF FACTORY</text>
<g font-size="4.2">
<text x="66.6" y="65.5">SECTION</text>
<text x="60.9" y="68.7">1</text>
<text x="60.5" y="160.7">2</text>
<text x="66.3" y="157.5">SECTION</text>
<text x="288.8" y="207.6">3D VIEW</text>
<text x="283" y="210.8">4</text>
</g>
<g font-size="3.5">
<text x="71.2" y="16.8">2043</text>
<text x="110.6" y="20">LENGTH</text>
<text x="187.3" y="21.6">Weight Schedule</text>
<text x="44.7" y="24.8">60</text>
<text x="49.5" y="24.8">10</text>
<text x="53.9" y="24.8">130</text>
<text x="73.5" y="24.8">1803</text>
<text x="98.1" y="24.8">40</text>
<text x="110.6" y="28">NOTCH</text>
<text x="179" y="29.9">Volume</text>
<text x="209.7" y="29.9">Weight</text>
<text x="48.8" y="34.3">150</text>
<text x="57.6" y="34.3">572</text>
<text x="72.2" y="34.3">600</text>
<text x="86.8" y="34.3">572</text>
<text x="96.1" y="34.3">150</text>
<text x="178.6" y="35.4">2.08 m³</text>
<text x="207.1" y="35.4">5198.89 kg</text>
<text x="346.7" y="35.2">GENERAL NOTES:</text>
<text x="110.6" y="37.5">N4/SHEARKEY</text>
<text x="72.9" y="44.4">MF</text>
<text x="349.6" y="47.3">GRADE OF CONCRETE</text>
<text x="395.5" y="47.3">- M40</text>
<text x="26.9" y="53.3" transform="rotate(-90 26.9 53.3)">200</text>
<text x="34.1" y="50.4" transform="rotate(-90 34.1 50.4)">160</text>
<text x="40.9" y="49" transform="rotate(-90 40.9 49)">100</text>
<text x="136.7" y="48.9" transform="rotate(-90 136.7 48.9)">60</text>
<text x="142.2" y="51" transform="rotate(-90 142.2 51)">10</text>
<text x="188.7" y="48">Insert Schedule</text>
<text x="34.1" y="56" transform="rotate(-90 34.1 56)">40</text>
<text x="40.9" y="57.2" transform="rotate(-90 40.9 57.2)">100</text>
<text x="136.7" y="55.2" transform="rotate(-90 136.7 55.2)">130</text>
<text x="171.3" y="56.1">Ref No.</text>
<text x="197.7" y="56.1">Type</text>
<text x="220.3" y="56.1">Count</text>
<text x="349.6" y="54.6">GRADE OF STEEL</text>
<text x="395.5" y="54.6">- Fe500</text>
<text x="175" y="61.6">N1</text>
<text x="190.4" y="61.6">RR-SA-4.0-180</text>
<text x="223.9" y="61.6">2</text>
<text x="349.6" y="62.3">STRIPPING STRENGTH</text>
<text x="395.5" y="62.3">- M20</text>
<text x="174.7" y="67.1">N2</text>
<text x="190.7" y="67.1">RR-SA-1.4-160</text>
<text x="223.9" y="67.1">8</text>
<text x="346.7" y="69.9">COVER</text>
<text x="174.7" y="72.6">N3</text>
<text x="190.2" y="72.6">RR-SA-2.5-250</text>
<text x="223.9" y="72.6">4</text>
<text x="351.8" y="76.8">WALL</text>
<text x="397.8" y="76.8">- 30mm</text>
<text x="174.7" y="78.1">N4</text>
<text x="187.1" y="78.1">60 mm dowel tube</text>
<text x="223.9" y="78.1">4</text>
<text x="351.8" y="83.5">CORBEL</text>
<text x="397.8" y="83.5">- 25mm</text>
<text x="71.2" y="85.7">2043</text>
<text x="109.3" y="88.9">LENGTH</text>
<text x="49.4" y="93.7">220</text>
<text x="74.2" y="93.7">1823</text>
<text x="178.2" y="90.2">U-Bar &amp; Dowel Bar Schedule</text>
<text x="349.6" y="91.6">ALL DIMENSIONS ARE IN MM</text>
<text x="52" y="101.7">430</text>
<text x="71.8" y="101.7">1183</text>
<text x="92.3" y="101.7">430</text>
<text x="109.3" y="96.9">LEDGE</text>
<text x="170.5" y="97.8">Ref.No</text>
<text x="187.6" y="97.8">Bar Diameter</text>
<text x="217.8" y="97.8">Count</text>
<text x="109.3" y="104.9">N1/N2</text>
<text x="172.7" y="102.6">N11</text>
<text x="172.7" y="107.4">N15</text>
<text x="192.5" y="107.4">20 mm</text>
<text x="193.5" y="102.6">8 mm</text>
<text x="220.5" y="102.6">52</text>
<text x="221.5" y="107.4">4</text>
<text x="346.7" y="102.5">LEGENDS:</text>
<text x="48.8" y="109.7">150</text>
<text x="57.6" y="109.7">572</text>
<text x="72.2" y="109.7">600</text>
<text x="86.8" y="109.7">572</text>
<text x="96.1" y="109.7">150</text>
<text x="109.3" y="112.9">N15</text>
<text x="349.6" y="110.8">ERECTION MARK</text>
<text x="384.3" y="110.8">-</text>
<text x="50.4" y="117.7">300</text>
<text x="74" y="117.7">1643</text>
<text x="96.7" y="117.7">100</text>
<text x="181.8" y="119.4">Projecting Bar Schedule</text>
<text x="349.6" y="119.1">MOULD FACE</text>
<text x="384.2" y="119.1">-</text>
<text x="399.1" y="119.7">MF</text>
<text x="64.7" y="124.5">T8@200mm C/C</text>
<text x="109.3" y="120.9">N12</text>
<text x="30.4" y="130.8" transform="rotate(-90 30.4 130.8)">100</text>
<text x="170.5" y="127.1">Ref.No</text>
<text x="172.7" y="131.9">N12</text>
<text x="187.6" y="127.1">Bar Diameter</text>
<text x="193.5" y="131.9">8 mm</text>
<text x="217.8" y="127.1">Count</text>
<text x="220.4" y="131.9">10</text>
<text x="15.8" y="135.5" transform="rotate(-90 15.8 135.5)">200</text>
<text x="23.1" y="135.5" transform="rotate(-90 23.1 135.5)">200</text>
<text x="37.5" y="135.5" transform="rotate(-90 37.5 135.5)">200</text>
<text x="23.1" y="143.2" transform="rotate(-90 23.1 143.2)">200</text>
<text x="30.4" y="139.5" transform="rotate(-90 30.4 139.5)">100</text>
<text x="37.5" y="143.3" transform="rotate(-90 37.5 143.3)">420</text>
<text x="165.7" y="146.6">NOTE: FOR REINFORCEMENT DETAILS</text>
<text x="178.2" y="150.7">REFER PW-GF-07</text>
<text x="346.8" y="160.9">CONTRACTOR -:</text>
<text x="359.3" y="167.3">VME Precast Products</text>
<text x="123.2" y="173.4">300</text>
<text x="147.5" y="173.4">15</text>
<text x="212.7" y="180.8" transform="rotate(-45 212.7 180.8)">14</text>
<text x="112.3" y="189.5" transform="rotate(-90 112.3 189.5)">300</text>
<text x="154.6" y="189.5" transform="rotate(-90 154.6 189.5)">300</text>
<text x="232.6" y="186.7" transform="rotate(-90 232.6 186.7)">10</text>
<text x="346.8" y="190.7">STRUCTURAL CONSULTANT -:</text>
<text x="217.7" y="197.3">10</text>
<text x="357.7" y="197.1">ES STRUCTURAL CONSULTANT</text>
<text x="122.2" y="207.6">RECESS DETAIL</text>
<text x="199.6" y="207.6">TYPICAL CHAMFER DETAIL</text>
<text x="130.8" y="233.7">40</text>
<text x="285" y="228.3">70</text>
<text x="290.2" y="228.3">10</text>
<text x="295.3" y="228.3">120</text>
<text x="38.5" y="239.3" transform="rotate(-90 38.5 239.3)">44</text>
<text x="209.7" y="239">10</text>
<text x="222.4" y="239">110</text>
<text x="236.8" y="239">10</text>
<text x="303.2" y="238.5" transform="rotate(-90 303.2 238.5)">40</text>
<text x="30.5" y="243.3" transform="rotate(-90 30.5 243.3)">160</text>
<text x="44.6" y="244" transform="rotate(-90 44.6 244)">56</text>
<text x="120" y="241.9">400</text>
<text x="130.8" y="241.9">40</text>
<text x="178.4" y="242.7">10</text>
<text x="185.7" y="242.7">55</text>
<text x="193" y="242.7">10</text>
<text x="229.6" y="245.6">A</text>
<text x="30.5" y="249.2" transform="rotate(-90 30.5 249.2)">40</text>
<text x="38.5" y="250.6" transform="rotate(-90 38.5 250.6)">4</text>
<text x="38.5" y="247" transform="rotate(-90 38.5 247)">96</text>
<text x="244.1" y="246.4" transform="rotate(-90 244.1 246.4)">10</text>
<text x="47" y="252">80</text>
<text x="53.1" y="252">84</text>
<text x="58.2" y="252">36</text>
<text x="63.6" y="252">362</text>
<text x="82.4" y="255.3">N11</text>
<text x="141.4" y="252.1" transform="rotate(-90 141.4 252.1)">80</text>
<text x="149.8" y="257.7" transform="rotate(-90 149.8 257.7)">10</text>
<text x="149.8" y="253.1" transform="rotate(-90 149.8 253.1)">60</text>
<text x="205.9" y="254.3" transform="rotate(-90 205.9 254.3)">25</text>
<text x="250.1" y="254.9" transform="rotate(-90 250.1 254.9)">55</text>
<text x="346" y="254.5">DRAWING TITLE</text>
<text x="374.6" y="254.5">-:</text>
<text x="46.3" y="259.6">60</text>
<text x="51.2" y="259.6">10</text>
<text x="55.2" y="259.6">130</text>
<text x="68" y="262.9">LENGTH</text>
<text x="141.4" y="258.6" transform="rotate(-90 141.4 258.6)">86</text>
<text x="229.2" y="263.2">A</text>
<text x="244.1" y="262.1" transform="rotate(-90 244.1 262.1)">10</text>
<text x="49.8" y="269.9">NOTCH DETAIL</text>
<text x="141.4" y="265.4" transform="rotate(-90 141.4 265.4)">34</text>
<text x="149.8" y="264" transform="rotate(-90 149.8 264)">130</text>
<text x="177.1" y="264.1">SECTION A-A</text>
<text x="219.6" y="267.3">PLAN</text>
<text x="278.1" y="265.1">TOP NOTCH DETAIL</text>
<text x="110.2" y="270.5">NOTCH DETAIL</text>
<text x="185.1" y="275.2">TYPICAL SHEAR KEY DETAIL</text>
<text x="144.3" y="276.7" transform="rotate(-90 144.3 276.7)">N11</text>
<text x="152.7" y="282.8" transform="rotate(-90 152.7 282.8)">NOTCH</text>
<text x="404.6" y="288.4">GF</text>
</g>
<text font-size="3.4" x="405.1" y="276.9">A3</text>
<g font-size="3.2">
<text x="348.5" y="260.9">PW-GF-22-MOULD DRAWING</text>
<text x="405.5" y="282.4">1</text>
</g>
<g font-size="3">
<text x="359.3" y="172.9">Arihant Esta, 2g2, 2</text>
<text x="388.8" y="172.9">floor,</text>
<text x="359.3" y="176.2">No.370, Church Road, Mogappair East,</text>
<text x="359.3" y="179.5">Chennai-600037.</text>
<text x="359.3" y="182.8">Tel:+91- 98400 - 41400 / 90802 - 22066</text>
<text x="357.7" y="201.1">B167, 12th cross street, Jawahar Nagar,</text>
<text x="357.7" y="204.4">Palayamkottai, Tirunelveli-627007</text>
<text x="357.7" y="207.8">Cell No: +91 9865803764</text>
<text x="345.1" y="270.9">JOB NO. :</text>
<text x="360.7" y="271.1">ESP24075</text>
<text x="384.8" y="271.4">DRAWN BY:-</text>
<text x="404.8" y="271.4">AR</text>
<text x="345.1" y="276.8">ELEMENT NO. :</text>
<text x="367.7" y="276.8">PW-GF-22</text>
<text x="384.8" y="276.8">SHEET SIZE:-</text>
<text x="345.1" y="282.4">DWG. NO. :</text>
<text x="345.1" y="287.7">SCALE :</text>
<text x="359.7" y="287.7">As indicated</text>
<text x="361.9" y="282.4">PW-GF-22(M2)</text>
<text x="384.8" y="282.4">REV.NO:-</text>
<text x="384.8" y="288">LEVEL. :</text>
</g>
<g font-size="2.8">
<text x="67.7" y="71.7">1 : 40</text>
<text x="67.4" y="163.7">1 : 40</text>
<text x="117.9" y="199.9">ELEVATION</text>
<text x="142.7" y="199.9">SECTION</text>
</g>
<g font-size="2.5">
<text x="347.4" y="232">1</text>
<text x="353.6" y="232">26-05-25</text>
<text x="372" y="232">FOR APPROVAL</text>
<text x="345.9" y="238.6">Rev</text>
<text x="347.4" y="235.3">0</text>
<text x="353.6" y="235.3">21-04-25</text>
<text x="355.9" y="238.6">Date</text>
<text x="372" y="235.3">FOR APPROVAL</text>
<text x="375.3" y="238.6">Description</text>
<text x="398.2" y="238.6">Chkd</text>
<text x="406" y="238.6">Appd.</text>
<text x="366" y="245.4">REVISION SCHEDULE</text>
</g>
<g font-size="2.1">
<text x="399.5" y="232.1">PK</text>
<text x="407" y="232.1">PRC</text>
<text x="399.5" y="235.2">PK</text>
<text x="407" y="235.2">PRC</text>
</g>
<text font-size="2" x="385.7" y="172">nd</text>
</svg>
